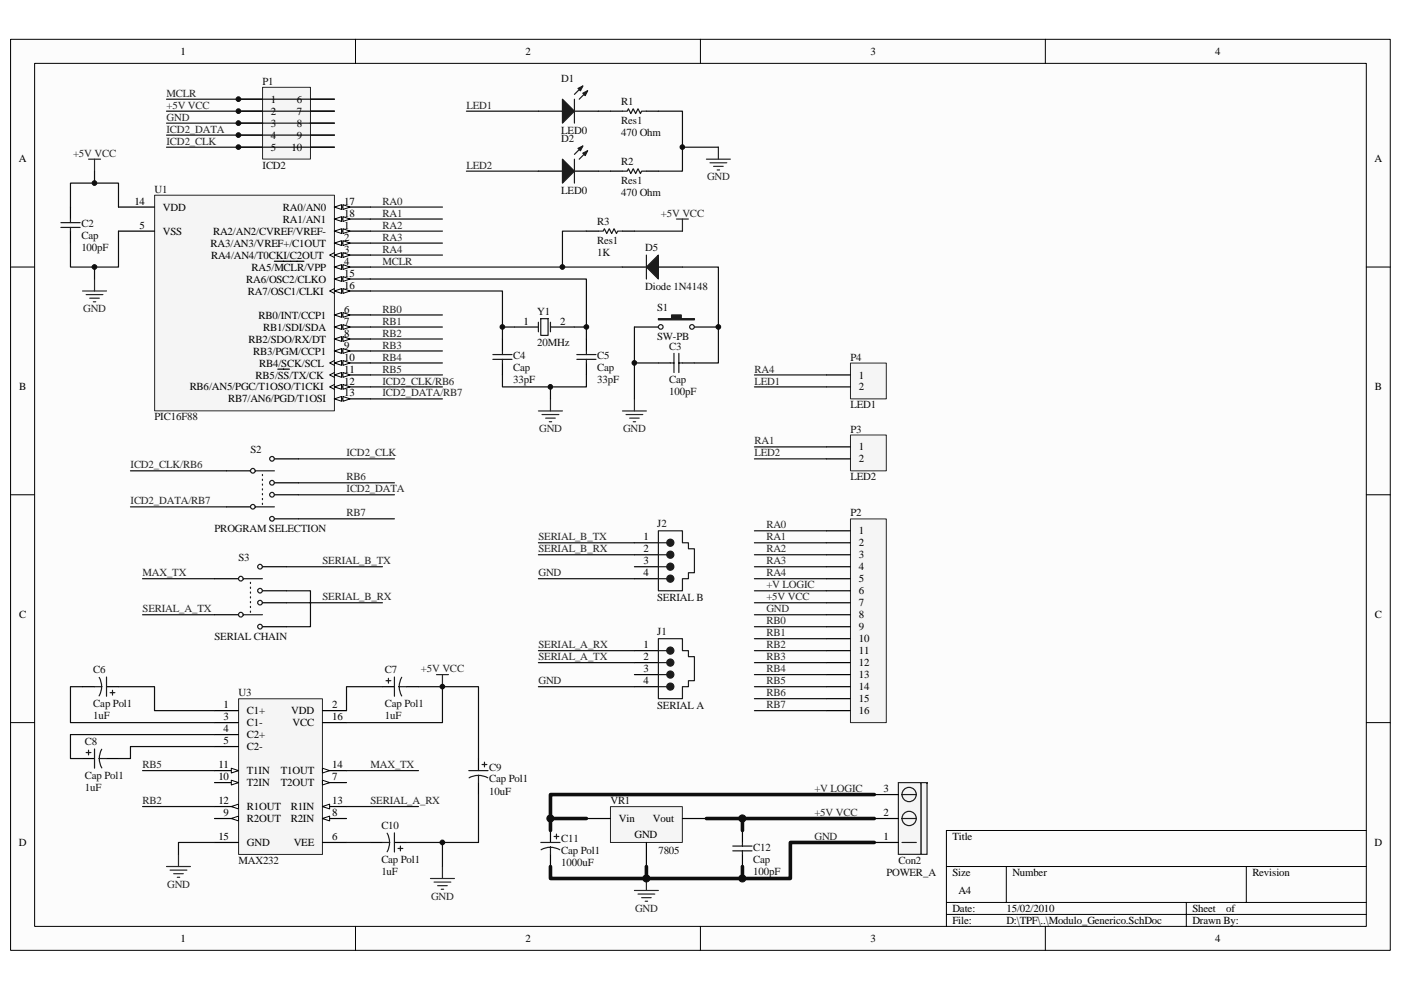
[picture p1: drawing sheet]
<svg xmlns="http://www.w3.org/2000/svg" width="297mm" height="210mm" viewBox="0 0 297 210" stroke-linecap="round" stroke-linejoin="round" font-family="sans-serif">
<path d="M2.3 8.4h292.5v193.2h-292.5z" fill="#fcfcfc"/>
<path d="M2.2 8.3h292.6v193.3h-292.6z" fill="none" stroke="#000" stroke-width=".21"/>
<path d="M7.4 13.5h282.3v183h-282.3z" fill="#fcfcfc"/>
<g fill="none" stroke="#000" stroke-width=".21">
<path d="M7.3 13.4h282.4v183.1h-282.4zM75.4 8.3v5.1M148.5 8.3v5.1M221.6 8.3v5.1M2.2 56.6h5.1M289.7 56.6h5.1M2.2 104.9h5.1M289.7 104.9h5.1M2.2 153.3h5.1M289.7 153.3h5.1M289.7 176.1h-89v20.4M75.4 196.5v5.1"/>
<path d="M148.5 196.5v5.1M200.7 183.8h89M200.7 191.4h89M200.7 194h89M213.4 183.8v7.6M221.6 196.5v5.1M251.5 191.4v5.1M264.2 183.8v7.6"/>
</g>
<path d="M114.1 23.6h5.1M121.8 23.6h5.1" fill="none" stroke="#000" stroke-width=".25"/>
<g fill="#1c1c1c" stroke="#1c1c1c" stroke-width=".25">
<path d="M119.2 21l2.6 2.6-2.6 2.5z"/>
<path d="M123.6 19.8l1-.5-.5 1z"/>
<path d="M122.6 18.8l1-.6-.5 1.1z"/>
</g>
<path d="M123.6 18.2l-1.8 1.8M124.6 19.3l-1.8 1.7M121.8 21v5.1" fill="none" stroke="#1c1c1c" stroke-width=".25"/>
<path d="M129.5 171.1h15.2v7.6h-15.2z" fill="#f5f5f5"/>
<path d="M129.4 171.1h15.3v7.6h-15.3z" fill="none" stroke="#262626" stroke-width=".21"/>
<path d="M109.1 69.4h5M116.7 69.4h5.1M124.3 173.6h5.1M137.1 178.7v5.1M144.7 173.6h5.1" fill="none" stroke="#000" stroke-width=".25"/>
<path d="M114.1 68.3v2.1M114.7 67.6h1.5v3.5h-1.5zM116.7 68.3v2.1" fill="none" stroke="#1c1c1c" stroke-width=".25"/>
<path d="M50.6 148.2h17.8v33h-17.8z" fill="#f5f5f5"/>
<path d="M50.6 148.2h17.8v33h-17.8z" fill="none" stroke="#262626" stroke-width=".21"/>
<path d="M45.5 150.7h5.1M45.5 153.3h5.1M45.5 155.8h5.1M45.5 158.3h5.1M68.4 150.7h5.1M68.4 178.7h5.1M68.4 166h5.1" fill="none" stroke="#000" stroke-width=".25"/>
<path d="M68.4 165.5l1.5 .5-1.5 .5z" fill="#fcfcfc" stroke="#000" stroke-width=".21"/>
<path d="M68.4 173.6h5.1" fill="none" stroke="#000" stroke-width=".25"/>
<path d="M68.4 173.6l1.5-.5v1z" fill="#fcfcfc" stroke="#000" stroke-width=".21"/>
<path d="M45.5 173.6h5.1" fill="none" stroke="#000" stroke-width=".25"/>
<path d="M49 173.6l1.6-.5v1z" fill="#fcfcfc" stroke="#000" stroke-width=".21"/>
<path d="M45.5 166h5.1" fill="none" stroke="#000" stroke-width=".25"/>
<path d="M49 165.5l1.6 .5-1.6 .5z" fill="#fcfcfc" stroke="#000" stroke-width=".21"/>
<path d="M45.5 163.4h5.1" fill="none" stroke="#000" stroke-width=".25"/>
<path d="M49 162.9l1.6 .5-1.6 .6z" fill="#fcfcfc" stroke="#000" stroke-width=".21"/>
<path d="M45.5 171.1h5.1" fill="none" stroke="#000" stroke-width=".25"/>
<path d="M49 171.1l1.6-.5v1z" fill="#fcfcfc" stroke="#000" stroke-width=".21"/>
<path d="M68.4 171.1h5.1" fill="none" stroke="#000" stroke-width=".25"/>
<path d="M68.4 171.1l1.5-.5v1z" fill="#fcfcfc" stroke="#000" stroke-width=".21"/>
<path d="M68.4 163.4h5.1" fill="none" stroke="#000" stroke-width=".25"/>
<path d="M68.4 162.9l1.5 .5-1.5 .6z" fill="#fcfcfc" stroke="#000" stroke-width=".21"/>
<path d="M68.4 153.3h5.1M45.5 178.7h5.1" fill="none" stroke="#000" stroke-width=".25"/>
<path d="M32.8 41.4h38.1v45.7h-38.1z" fill="#f5f5f5"/>
<path d="M32.8 41.4h38.1v45.7h-38.1z" fill="none" stroke="#262626" stroke-width=".21"/>
<path d="M70.9 49h7.6" fill="none" stroke="#000" stroke-width=".25"/>
<g fill="#fcfcfc" stroke="#000" stroke-width=".21">
<path d="M70.9 49l1.5-.5v1z"/>
<path d="M72.7 48.5l1.5 .5-1.5 .5z"/>
</g>
<path d="M70.9 51.6h7.6" fill="none" stroke="#000" stroke-width=".25"/>
<g fill="#fcfcfc" stroke="#000" stroke-width=".21">
<path d="M70.9 51.6l1.5-.5v1z"/>
<path d="M72.7 51.1l1.5 .5-1.5 .5z"/>
</g>
<path d="M70.9 54.1h7.6" fill="none" stroke="#000" stroke-width=".25"/>
<path d="M70.9 53.6l-1 .5 1 .5" fill="none" stroke="#000" stroke-width=".21"/>
<g fill="#fcfcfc" stroke="#000" stroke-width=".21">
<path d="M70.9 54.1l1.5-.5v1z"/>
<path d="M72.7 53.6l1.5 .5-1.5 .5z"/>
</g>
<path d="M70.9 56.6h7.6" fill="none" stroke="#000" stroke-width=".25"/>
<g fill="#fcfcfc" stroke="#000" stroke-width=".21">
<path d="M70.9 56.6l1.5-.5v1z"/>
<path d="M72.7 56.1l1.5 .5-1.5 .5z"/>
</g>
<path d="M25.1 49h7.7M58.2 55.4h6.2M70.9 66.8h7.6" fill="none" stroke="#000" stroke-width=".25"/>
<g fill="#fcfcfc" stroke="#000" stroke-width=".21">
<path d="M70.9 66.8l1.5-.5v1z"/>
<path d="M72.7 66.3l1.5 .5-1.5 .5z"/>
</g>
<path d="M70.9 69.4h7.6" fill="none" stroke="#000" stroke-width=".25"/>
<g fill="#fcfcfc" stroke="#000" stroke-width=".21">
<path d="M70.9 69.4l1.5-.5v1z"/>
<path d="M72.7 68.9l1.5 .5-1.5 .5z"/>
</g>
<path d="M70.9 71.9h7.6" fill="none" stroke="#000" stroke-width=".25"/>
<g fill="#fcfcfc" stroke="#000" stroke-width=".21">
<path d="M70.9 71.9l1.5-.5v1z"/>
<path d="M72.7 71.4l1.5 .5-1.5 .5z"/>
</g>
<path d="M70.9 74.4h7.6" fill="none" stroke="#000" stroke-width=".25"/>
<g fill="#fcfcfc" stroke="#000" stroke-width=".21">
<path d="M70.9 74.4l1.5-.5v1.1z"/>
<path d="M72.7 73.9l1.5 .5-1.5 .6z"/>
</g>
<path d="M70.9 77h7.6" fill="none" stroke="#000" stroke-width=".25"/>
<path d="M70.9 76.5l-1 .5 1 .5" fill="none" stroke="#000" stroke-width=".21"/>
<g fill="#fcfcfc" stroke="#000" stroke-width=".21">
<path d="M70.9 77l1.5-.5v1z"/>
<path d="M72.7 76.5l1.5 .5-1.5 .5z"/>
</g>
<path d="M70.9 79.5h7.6" fill="none" stroke="#000" stroke-width=".25"/>
<path d="M70.9 79l-1 .5 1 .5" fill="none" stroke="#000" stroke-width=".21"/>
<g fill="#fcfcfc" stroke="#000" stroke-width=".21">
<path d="M70.9 79.5l1.5-.5v1z"/>
<path d="M72.7 79l1.5 .5-1.5 .5z"/>
</g>
<path d="M58.9 78.3h2.5M70.9 82.1h7.6" fill="none" stroke="#000" stroke-width=".25"/>
<path d="M70.9 81.6l-1 .5 1 .5" fill="none" stroke="#000" stroke-width=".21"/>
<g fill="#fcfcfc" stroke="#000" stroke-width=".21">
<path d="M70.9 82.1l1.5-.5v1z"/>
<path d="M72.7 81.6l1.5 .5-1.5 .5z"/>
</g>
<path d="M70.9 84.6h7.6" fill="none" stroke="#000" stroke-width=".25"/>
<g fill="#fcfcfc" stroke="#000" stroke-width=".21">
<path d="M70.9 84.6l1.5-.5v1z"/>
<path d="M72.7 84.1l1.5 .5-1.5 .5z"/>
</g>
<path d="M25.1 43.9h7.7M70.9 59.2h7.6" fill="none" stroke="#000" stroke-width=".25"/>
<g fill="#fcfcfc" stroke="#000" stroke-width=".21">
<path d="M70.9 59.2l1.5-.5v1z"/>
<path d="M72.7 58.7l1.5 .5-1.5 .5z"/>
</g>
<path d="M70.9 61.7h7.6" fill="none" stroke="#000" stroke-width=".25"/>
<path d="M70.9 61.2l-1 .5 1 .5" fill="none" stroke="#000" stroke-width=".21"/>
<g fill="#fcfcfc" stroke="#000" stroke-width=".21">
<path d="M70.9 61.7l1.5-.5v1z"/>
<path d="M72.7 61.2l1.5 .5-1.5 .5z"/>
</g>
<path d="M70.9 43.9h7.6" fill="none" stroke="#000" stroke-width=".25"/>
<g fill="#fcfcfc" stroke="#000" stroke-width=".21">
<path d="M70.9 43.9l1.5-.5v1z"/>
<path d="M72.7 43.4l1.5 .5-1.5 .5z"/>
</g>
<path d="M70.9 46.5h7.6" fill="none" stroke="#000" stroke-width=".25"/>
<g fill="#fcfcfc" stroke="#000" stroke-width=".21">
<path d="M70.9 46.5l1.5-.5v1z"/>
<path d="M72.7 46l1.5 .5-1.5 .5z"/>
</g>
<g fill="none" stroke="#000" stroke-width=".25">
<path d="M114.1 36.3h5.1M121.8 36.3h5.1M129.4 23.6h2.6M129.4 36.3h2.6M137.1 23.6h2.5M137.1 36.3h2.5M14.9 43.9v2.6M14.9 49v2.6M124.3 49h2.6M132 49h2.5M132 56.6h5.1M139.6 56.6h5.1"/>
<path d="M106.5 71.9v2.5M106.5 77v2.5M124.3 71.9v2.5M124.3 77v2.5M134.5 69.4h5.1M139.6 77h2.5M144.7 77h2.5M147.2 69.4h5.1M134.5 117.7h5.1M134.5 115.1h5.1M45.5 122.7h5.1M45.5 130.4h5.1"/>
<path d="M55.6 120.2h5.1M55.6 125.3h5.1M55.6 127.8h5.1M55.6 132.9h5.1M134.5 122.7h5.1M134.5 120.2h5.1M134.5 138h5.1M81.1 145.6h2.5M86.2 145.6h2.5M134.5 145.6h5.1M134.5 140.5h5.1M134.5 143.1h5.1"/>
<path d="M17.5 160.9h2.5M22.6 160.9h2.5M78.5 178.7h2.6M83.6 178.7h2.6M101.4 160.9v2.5M101.4 166v2.5M116.7 176.1v2.6M157.4 176.1v2.6M116.7 181.2v2.6M157.4 181.2v2.6"/>
</g>
<g fill="none" stroke="#1c1c1c" stroke-width=".25">
<path d="M121.8 33.8v5M123.6 31l-1.8 1.7M124.6 32l-1.8 1.8M132 23.6h1l.2-.5 .5 1 .6-1 .5 1 .5-1 .5 1 .2-.5h1.1M132 36.3h1l.2-.5 .5 1 .6-1 .5 1 .5-1 .5 1 .2-.5h1.1M12.9 47.2h4.1M12.9 48.2h4.1M14.9 46.5v.7M14.9 48.2v.8M126.9 49h1l.2-.5 .5 1 .6-1 .5 1 .5-1 .5 1 .3-.5h1M137.1 54.1v5.1M104.5 75.2h4.1"/>
<path d="M104.5 76.2h4.1M106.5 74.4v.8M106.5 76.2v.8M122.3 75.2h4.1M122.3 76.2h4.1M124.3 74.4v.8M124.3 76.2v.8M142.1 77h.8M142.9 75v4M143.9 75v4M143.9 77h.8M139.6 112.6h5.1v2.5h1.3v1.3h1.2v5.1h-1.2v1.2h-1.3v2.6h-5.1z"/>
<path d="M139.6 117.7h1.8M139.6 115.1h1.8M51.6 130.4h4M51.6 122.7h4M53.1 123.5v.3M53.1 124.5v.3M53.1 125.6v.2M53.1 126.6v.2M53.1 127.6v.2M53.1 128.6v.3M53.1 129.6v.3M139.6 135.5h5.1v2.5h1.3v1.3h1.2v5.1h-1.2v1.2h-1.3v2.6h-5.1z"/>
<path d="M139.6 122.7h1.8M139.6 138h1.8M139.6 120.2h1.8M18.3 159.6h1M18.8 159.1v1M20 158.9v4M21.6 158.9l-.4 .8-.1 1.2M81.8 144.4h1.1M82.4 143.9v1M83.6 143.6v4.1M84.6 145.6l.1 .9 .5 1.1M84.6 145.6h1.6"/>
<path d="M85.2 143.7l-.5 1.1-.1 .8M139.6 145.6h1.8M139.6 140.5h1.8M139.6 143.1h1.8M21.1 160.9l.1 1.2 .4 .8M21.1 160.9h1.5M81.1 178.7h1.5M82.1 176.7l.3 .8 .2 1.2-.2 1.2-.3 .8M83.6 176.7v4M84.4 180h1M84.9 179.5v1M99.4 163.4h4.1"/>
<path d="M101.4 164.5l1.3 .1 .7 .4M101.4 164.5h-.8l-1.1 .5M101.4 164.5v1.5M102.2 162.2h1M102.7 161.6v1.1M114.7 178.7h4M116.7 179.7l1.2 .2 .8 .3M116.7 179.7l-.8 .1-1.2 .4M116.7 179.7v1.5M117.5 177.4h1M118 176.9v1M155.4 179.5h4"/>
<path d="M157.4 178.7v.8M155.4 180.5h4M157.4 180.5v.7"/>
<circle cx="140.1" cy="69.3" r=".49"/>
<circle cx="146.7" cy="69.3" r=".5"/>
<circle cx="51.1" cy="130.4" r=".5"/>
<circle cx="51.1" cy="122.7" r=".5"/>
<circle cx="55.1" cy="132.9" r=".5"/>
<circle cx="55.1" cy="120.2" r=".5"/>
<circle cx="55.1" cy="127.8" r=".49"/>
<circle cx="55.1" cy="125.3" r=".49"/>
</g>
<g fill="none" stroke="#262626" stroke-width=".25">
<path d="M18.8 33.8h2.5M20 33.8v2.5M149.8 33.8h5.1M150.5 34.5h3.6M151.3 35.3h2M152.1 36h.5M152.3 31.2v2.6M20 59.2v2.5M143.4 46.5h2.6M144.7 46.5v2.5M17.5 61.7h5.1M18.3 62.5h3.5"/>
<path d="M19 63.2h2.1M19.8 64h.5M114.1 87.2h5.1M114.9 87.9h3.6M115.7 88.7h2M116.5 89.5h.5M116.7 84.6v2.6M132 87.2h5.1M132.7 87.9h3.6M133.5 88.7h2M134.3 89.5h.5M134.5 84.6v2.6"/>
<path d="M92.5 143.1h2.6M93.8 143.1v2.5M35.3 183.8h5.1M36.1 184.6h3.5M36.8 185.3h2.1M37.6 186.1h.5M37.8 181.2v2.6M91.3 186.3h5M92 187.1h3.6M92.8 187.9h2M93.6 188.6h.5M93.8 183.8v2.5"/>
<path d="M134.5 188.9h5.1M135.3 189.6h3.5M136 190.4h2.1M136.8 191.2h.5M137.1 186.3v2.6"/>
</g>
<g fill="none" stroke="#0e0e0e" stroke-width=".25">
<path d="M20 36.3v2.5M98.9 36.3h15.2M98.9 23.6h15.2M126.9 36.3h2.5M139.6 23.6h5.1v12.7h-5.1M144.7 31.2h7.6M14.9 43.9v-5.1h10.2v5.1M20 56.6v2.6M25.1 49v7.6h-10.2v-5M78.5 59.2h45.8v10.2M78.5 43.9h15.3M78.5 49h15.3"/>
<path d="M78.5 56.6h53.5M78.5 46.5h15.3M78.5 54.1h15.3M78.5 51.6h15.3M124.3 49h-5.1v7.6M134.5 49h10.2M144.7 56.6h7.6v20.4h-5.1M78.5 61.7h28v10.2M78.5 66.8h15.3M78.5 69.4h15.3M78.5 71.9h15.3M78.5 74.4h15.3"/>
<path d="M78.5 77h15.3M78.5 79.5h15.3M106.5 79.5v2.6h17.8v-2.6M106.5 69.4h2.6M121.8 69.4h2.5v2.5M134.5 69.4v7.6h5.1M134.5 77v7.6M27.7 99.9h20.3M63.3 97.3h20.3M78.5 82.1h15.3M78.5 84.6h15.3M116.7 82.1v2.5"/>
<path d="M114.1 115.1h20.4M114.1 117.7h20.4M30.2 122.7h15.3M30.2 130.4h15.3M60.7 125.3h5.1v7.6h-5.1M60.7 127.8h20.4M60.7 120.2h20.4M114.1 122.7h20.4M114.1 138h20.4M45.5 155.8h-30.6v5.1h2.6M45.5 158.3h-17.8v2.6h-2.6M81.1 145.6h-7.6v5.1"/>
<path d="M88.7 145.6h5.1v7.7h-20.3M93.8 145.6h7.6v15.3M114.1 140.5h20.4M114.1 145.6h20.4M30.2 163.4h15.3M30.2 171.1h15.3M45.5 178.7h-7.7v2.5M73.5 163.4h15.2M73.5 171.1h15.2M73.5 178.7h5M86.2 178.7h7.6v5.1M101.4 168.5v10.2h-7.6"/>
</g>
<g fill="#1c1c1c" stroke="#1c1c1c" stroke-width=".25">
<path d="M119.2 33.8l2.6 2.5-2.6 2.5z"/>
<path d="M123.6 32.5l1-.5-.5 1z"/>
<path d="M122.6 31.5l1-.5-.5 1z"/>
<path d="M137.1 56.6l2.5-2.5v5.1z"/>
<path d="M139.6 67.6h2.8v-.8h2v.8h2.8v.2h-7.6z" fill-rule="evenodd"/>
<circle cx="142.1" cy="140.5" r=".75"/>
<circle cx="142.1" cy="145.6" r=".75"/>
<circle cx="142.1" cy="143.1" r=".75"/>
<circle cx="142.1" cy="138" r=".75"/>
<circle cx="142.1" cy="117.7" r=".75"/>
<circle cx="142.1" cy="122.7" r=".75"/>
<circle cx="142.1" cy="120.2" r=".75"/>
<circle cx="142.1" cy="115.1" r=".75"/>
</g>
<path d="M116.7 173.6v2.5M149.8 173.6h35.6M185.4 168.5h-68.7v5.1h7.6M185.4 178.7h-17.8v7.6h-10.2M116.7 183.8v2.5h40.7v-2.5M137.1 183.8v2.5" fill="none" stroke="#0e0e0e" stroke-width=".76"/>
<path d="M55.7 18.5h10.1v15.2h-10.1z" fill="#f5f5f5"/>
<path d="M55.7 18.5h10.1v15.2h-10.1z" fill="none" stroke="#262626" stroke-width=".21"/>
<g fill="none" stroke="#000" stroke-width=".25">
<path d="M50.6 21h5M50.6 23.6h5M50.6 26.1h5M50.6 28.7h5M50.6 31.2h5M65.8 21h5.1M65.8 23.6h5.1M65.8 26.1h5.1M65.8 28.7h5.1M65.8 31.2h5.1M48 99.9h5.1M58.2 97.3h5.1"/>
<path d="M48 107.5h5.1M58.2 102.4h5.1M58.2 104.9h5.1M58.2 110h5.1M17.5 145.6h2.5M22.6 145.6h2.5"/>
</g>
<path d="M35.3 21h35.6M35.3 23.6h35.6M35.3 26.1h35.6M35.3 28.7h35.6M35.3 31.2h35.6M126.9 23.6h2.5M27.7 107.5h20.3M63.3 104.9h20.3M17.5 145.6h-2.6v7.7h30.6M25.1 145.6h7.7v5.1h12.7" fill="none" stroke="#0e0e0e" stroke-width=".25"/>
<path d="M157.4 173.6v2.5" fill="none" stroke="#0e0e0e" stroke-width=".76"/>
<g fill="none" stroke="#1c1c1c" stroke-width=".25">
<path d="M54.1 99.9h4.1M54.1 107.5h4.1M55.6 100.6v.3M55.6 101.6v.3M55.6 102.7v.2M55.6 103.7v.2M55.6 104.7v.2M55.6 105.7v.3M55.6 106.7v.3M20 145.6h1.6M21 143.7l.5 1.1v.9l-.2 1.1-.3 .8M22.6 143.6v4.1"/>
<path d="M23.3 146.9h1.1M23.9 146.4v1"/>
<circle cx="53.6" cy="99.9" r=".49"/>
<circle cx="57.7" cy="97.3" r=".49"/>
<circle cx="53.6" cy="107.5" r=".49"/>
<circle cx="57.7" cy="110" r=".5"/>
<circle cx="57.7" cy="102.4" r=".5"/>
<circle cx="57.7" cy="104.9" r=".49"/>
<circle cx="192.7" cy="178.7" r="1.51"/>
</g>
<path d="M190.5 166v15.2h4.8v-15.2z" fill-rule="evenodd" fill="#f5f5f5" stroke="#262626" stroke-width=".25"/>
<g fill="none" stroke="#1c1c1c" stroke-width=".25">
<path d="M191.2 178.7h3.1M191.2 173.6h3.1M191.2 168.5h3.1"/>
<circle cx="192.7" cy="173.6" r="1.51"/>
<circle cx="192.7" cy="168.5" r="1.51"/>
</g>
<path d="M195.3 166v15.2h1.3v-15.2z" fill-rule="evenodd" fill="#f5f5f5" stroke="#262626" stroke-width=".25"/>
<path d="M185.4 178.7h5.1M185.4 173.6h5.1M185.4 168.5h5.1" fill="none" stroke="#000" stroke-width=".25"/>
<path d="M180.3 110.1h7.6v43.2h-7.6z" fill="#f5f5f5"/>
<path d="M180.3 110.1h7.6v43.2h-7.6z" fill="none" stroke="#262626" stroke-width=".21"/>
<g fill="none" stroke="#000" stroke-width=".25">
<path d="M175.2 112.6h5.1M175.2 115.1h5.1M175.2 117.7h5.1M175.2 120.2h5.1M175.2 122.7h5.1M175.2 125.3h5.1M175.2 127.8h5.1M175.2 130.4h5.1M175.2 132.9h5.1M175.2 135.5h5.1M175.2 138h5.1M175.2 140.5h5.1"/>
<path d="M175.2 143.1h5.1M175.2 145.6h5.1M175.2 148.2h5.1M175.2 150.7h5.1"/>
</g>
<g fill="none" stroke="#0e0e0e" stroke-width=".25">
<path d="M160 112.6h15.2M160 117.7h15.2M160 115.1h15.2M160 132.9h15.2M160 135.5h15.2M160 138h15.2M160 122.7h15.2M160 120.2h15.2M160 130.4h15.2M160 127.8h15.2M160 125.3h15.2M160 140.5h15.2"/>
<path d="M160 143.1h15.2M160 145.6h15.2M160 148.2h15.2M160 150.7h15.2"/>
</g>
<path d="M180.3 92.3h7.6v7.6h-7.6z" fill="#f5f5f5"/>
<path d="M180.3 92.3h7.6v7.6h-7.6z" fill="none" stroke="#262626" stroke-width=".21"/>
<path d="M175.2 94.8h5.1M175.2 97.3h5.1" fill="none" stroke="#000" stroke-width=".25"/>
<path d="M180.3 77h7.6v7.6h-7.6z" fill="#f5f5f5"/>
<path d="M180.3 77h7.6v7.6h-7.6z" fill="none" stroke="#262626" stroke-width=".21"/>
<path d="M175.2 79.5h5.1M175.2 82.1h5.1" fill="none" stroke="#000" stroke-width=".25"/>
<path d="M160 79.5h15.2M160 97.3h15.2M160 82.1h15.2M160 94.8h15.2M63.3 102.4h20.3M63.3 110h20.3" fill="none" stroke="#0e0e0e" stroke-width=".25"/>
<g fill="#0e0e0e" stroke="#0e0e0e" stroke-width=".21">
<circle cx="20" cy="56.6" r=".5"/>
<circle cx="20" cy="38.8" r=".5"/>
<circle cx="50.6" cy="31.2" r=".5"/>
<circle cx="50.6" cy="28.7" r=".5"/>
<circle cx="50.6" cy="26.1" r=".5"/>
<circle cx="50.6" cy="23.6" r=".5"/>
<circle cx="50.6" cy="21" r=".5"/>
<circle cx="93.8" cy="178.7" r=".5"/>
<circle cx="93.8" cy="145.6" r=".5"/>
<circle cx="106.5" cy="69.3" r=".5"/>
<circle cx="116.7" cy="173.6" r=".75"/>
<circle cx="116.7" cy="82.1" r=".49"/>
<circle cx="119.2" cy="56.6" r=".5"/>
<circle cx="124.3" cy="69.3" r=".49"/>
<circle cx="134.5" cy="77" r=".5"/>
<circle cx="137" cy="186.3" r=".75"/>
<circle cx="144.7" cy="31.2" r=".49"/>
<circle cx="152.3" cy="69.3" r=".49"/>
<circle cx="157.4" cy="186.3" r=".75"/>
<circle cx="157.4" cy="173.6" r=".75"/>
</g>
<g font-size="2.3">
<text x="38.3" y="11.6">1</text>
<text x="111.4" y="11.6">2</text>
<text x="184.5" y="11.6">3</text>
<text x="257.7" y="11.6">4</text>
<text x="57.4" y="21.8">1</text>
<text x="62.9" y="21.8">6</text>
<text x="57.4" y="24.3">2</text>
<text x="57.4" y="26.9">3</text>
<text x="57.4" y="29.4">4</text>
<text x="62.9" y="24.3">7</text>
<text x="62.9" y="26.9">8</text>
<text x="62.9" y="29.4">9</text>
<text x="4" y="34.5">A</text>
<text x="57.4" y="32">5</text>
<text x="61.8" y="32">10</text>
<text x="291.4" y="34.5">A</text>
<text x="28.5" y="43.4">14</text>
<text x="34.5" y="44.7">VDD</text>
<text x="60" y="44.7">RA0/AN0</text>
<text x="60" y="47.2">RA1/AN1</text>
<text x="73" y="43.4">17</text>
<text x="73" y="46">18</text>
<text x="29.6" y="48.5">5</text>
<text x="34.5" y="49.8">VSS</text>
<text x="44.6" y="52.3">RA3/AN3/VREF+/C1OUT</text>
<text x="45.2" y="49.8">RA2/AN2/CVREF/VREF-</text>
<text x="73" y="48.5">1</text>
<text x="73" y="51">2</text>
<text x="73" y="53.6">3</text>
<text x="44.7" y="54.9">RA4/AN4/T0CKI/C2OUT</text>
<text x="52.2" y="59.9">RA6/OSC2/CLKO</text>
<text x="53.3" y="57.4">RA5/MCLR/VPP</text>
<text x="73" y="58.7">15</text>
<text x="73" y="56.1">4</text>
<text x="52.6" y="62.5">RA7/OSC1/CLKI</text>
<text x="73" y="61.2">16</text>
<text x="54.8" y="67.6">RB0/INT/CCP1</text>
<text x="55.8" y="70.1">RB1/SDI/SDA</text>
<text x="73" y="68.8">7</text>
<text x="73" y="66.3">6</text>
<text x="73" y="71.4">8</text>
<text x="111" y="68.8">1</text>
<text x="118.7" y="68.8">2</text>
<text x="52.7" y="72.7">RB2/SDO/RX/DT</text>
<text x="53.7" y="75.2">RB3/PGM/CCP1</text>
<text x="54.9" y="77.7">RB4/SCK/SCL</text>
<text x="73" y="76.5">10</text>
<text x="73" y="73.9">9</text>
<text x="4" y="82.8">B</text>
<text x="40.2" y="82.8">RB6/AN5/PGC/T1OSO/T1CKI</text>
<text x="54.2" y="80.3">RB5/SS/TX/CK</text>
<text x="73" y="81.6">12</text>
<text x="73" y="79">11</text>
<text x="182.1" y="80.3">1</text>
<text x="182.1" y="82.8">2</text>
<text x="291.5" y="82.8">B</text>
<text x="48.4" y="85.4">RB7/AN6/PGD/T1OSI</text>
<text x="73" y="84.1">13</text>
<text x="182.1" y="95.5">1</text>
<text x="182.1" y="98.1">2</text>
<text x="182.1" y="113.3">1</text>
<text x="136.5" y="117.2">2</text>
<text x="136.5" y="119.7">3</text>
<text x="136.5" y="114.6">1</text>
<text x="182.1" y="115.9">2</text>
<text x="182.1" y="118.4">3</text>
<text x="136.5" y="122.2">4</text>
<text x="182.1" y="121">4</text>
<text x="182.1" y="123.5">5</text>
<text x="4" y="131.1">C</text>
<text x="182.1" y="126">6</text>
<text x="182.1" y="128.6">7</text>
<text x="182.1" y="131.1">8</text>
<text x="291.5" y="131.1">C</text>
<text x="136.5" y="137.5">1</text>
<text x="182.1" y="133.7">9</text>
<text x="182.1" y="136.2">10</text>
<text x="136.5" y="140">2</text>
<text x="136.5" y="142.6">3</text>
<text x="182.1" y="138.8">11</text>
<text x="182.1" y="141.3">12</text>
<text x="182.1" y="143.8">13</text>
<text x="136.5" y="145.1">4</text>
<text x="182.1" y="146.4">14</text>
<text x="182.1" y="148.9">15</text>
<text x="47.4" y="150.2">1</text>
<text x="47.4" y="152.8">3</text>
<text x="47.4" y="155.3">4</text>
<text x="52.4" y="151.5">C1+</text>
<text x="52.4" y="154">C1-</text>
<text x="61.8" y="151.5">VDD</text>
<text x="62" y="154">VCC</text>
<text x="70.4" y="152.8">16</text>
<text x="70.4" y="150.2">2</text>
<text x="182.1" y="151.5">16</text>
<text x="47.4" y="157.8">5</text>
<text x="52.4" y="156.6">C2+</text>
<text x="52.4" y="159.1">C2-</text>
<text x="46.3" y="165.5">10</text>
<text x="46.3" y="162.9">11</text>
<text x="52.4" y="166.8">T2IN</text>
<text x="52.4" y="164.2">T1IN</text>
<text x="59.6" y="166.8">T2OUT</text>
<text x="59.6" y="164.2">T1OUT</text>
<text x="70.4" y="165.5">7</text>
<text x="70.4" y="162.9">14</text>
<text x="46.3" y="170.6">12</text>
<text x="47.4" y="173.1">9</text>
<text x="52.4" y="171.8">R1OUT</text>
<text x="61.6" y="171.8">R1IN</text>
<text x="70.4" y="173.1">8</text>
<text x="70.4" y="170.6">13</text>
<text x="187.3" y="173.1">2</text>
<text x="187.3" y="168">3</text>
<text x="4" y="179.4">D</text>
<text x="46.3" y="178.2">15</text>
<text x="52.4" y="174.4">R2OUT</text>
<text x="52.4" y="179.5">GND</text>
<text x="61.6" y="174.4">R2IN</text>
<text x="62.3" y="179.5">VEE</text>
<text x="70.4" y="178.2">6</text>
<text x="131.2" y="174.4">Vin</text>
<text x="134.5" y="177.7">GND</text>
<text x="138.4" y="174.4">Vout</text>
<text x="187.3" y="178.2">1</text>
<text x="201.9" y="178.1">Title</text>
<text x="291.4" y="179.4">D</text>
<text x="201.9" y="185.8">Size</text>
<text x="214.6" y="185.8">Number</text>
<text x="265.5" y="185.8">Revision</text>
<text x="203.2" y="189.6">A4</text>
<text x="201.9" y="193.4">Date:</text>
<text x="201.9" y="195.9">File:</text>
<text x="213.4" y="193.4">15/02/2010</text>
<text x="213.4" y="195.9">D:\TPF\..\Modulo_Generico.SchDoc</text>
<text x="252.8" y="195.9">Drawn By:</text>
<text x="252.8" y="193.4">Sheet</text>
<text x="259.9" y="193.4">of</text>
<text x="38.3" y="199.8">1</text>
<text x="111.4" y="199.8">2</text>
<text x="184.5" y="199.8">3</text>
<text x="257.7" y="199.8">4</text>
</g>
<g font-size="2.3" fill="#0e0e0e">
<text x="55.7" y="18">P1</text>
<text x="119" y="17.5">D1</text>
<text x="131.7" y="22.3">R1</text>
<text x="119" y="28.4">LED0</text>
<text x="131.7" y="28.9">470 Ohm</text>
<text x="131.7" y="26.4">Res1</text>
<text x="55.7" y="35.8">ICD2</text>
<text x="119" y="30.2">D2</text>
<text x="131.7" y="35">R2</text>
<text x="32.8" y="40.9">U1</text>
<text x="119" y="41.1">LED0</text>
<text x="131.7" y="41.6">470 Ohm</text>
<text x="131.7" y="39.1">Res1</text>
<text x="126.6" y="47.7">R3</text>
<text x="17.2" y="53.3">100pF</text>
<text x="17.2" y="48.2">C2</text>
<text x="17.2" y="50.8">Cap</text>
<text x="126.6" y="51.8">Res1</text>
<text x="136.8" y="53.3">D5</text>
<text x="126.6" y="54.4">1K</text>
<text x="136.8" y="61.5">Diode 1N4148</text>
<text x="113.9" y="66.8">Y1</text>
<text x="139.4" y="66">S1</text>
<text x="108.8" y="76.2">C4</text>
<text x="113.9" y="73.4">20MHz</text>
<text x="126.6" y="76.2">C5</text>
<text x="139.4" y="72.2">SW-PB</text>
<text x="141.9" y="74.2">C3</text>
<text x="180.3" y="76.5">P4</text>
<text x="108.8" y="81.3">33pF</text>
<text x="108.8" y="78.8">Cap</text>
<text x="126.6" y="81.3">33pF</text>
<text x="126.6" y="78.8">Cap</text>
<text x="141.9" y="83.8">100pF</text>
<text x="141.9" y="81.3">Cap</text>
<text x="32.8" y="89.2">PIC16F88</text>
<text x="180.3" y="86.6">LED1</text>
<text x="180.3" y="91.7">P3</text>
<text x="53.1" y="96.1">S2</text>
<text x="180.3" y="101.9">LED2</text>
<text x="45.5" y="112.8">PROGRAM SELECTION</text>
<text x="139.4" y="111.8">J2</text>
<text x="180.3" y="109.5">P2</text>
<text x="50.6" y="118.9">S3</text>
<text x="139.4" y="127.6">SERIAL B</text>
<text x="45.5" y="135.7">SERIAL CHAIN</text>
<text x="139.4" y="134.7">J1</text>
<text x="19.8" y="142.8">C6</text>
<text x="81.6" y="142.8">C7</text>
<text x="19.8" y="150">Cap Pol1</text>
<text x="50.6" y="147.7">U3</text>
<text x="81.6" y="150">Cap Pol1</text>
<text x="19.8" y="152.5">1uF</text>
<text x="81.6" y="152.5">1uF</text>
<text x="139.4" y="150.5">SERIAL A</text>
<text x="18" y="158.1">C8</text>
<text x="18" y="167.8">1uF</text>
<text x="18" y="165.2">Cap Pol1</text>
<text x="103.7" y="163.4">C9</text>
<text x="103.7" y="166">Cap Pol1</text>
<text x="103.7" y="168.5">10uF</text>
<text x="129.4" y="170.6">VR1</text>
<text x="80.9" y="175.9">C10</text>
<text x="119" y="178.7">C11</text>
<text x="50.6" y="183.3">MAX232</text>
<text x="80.9" y="185.5">1uF</text>
<text x="80.9" y="183">Cap Pol1</text>
<text x="119" y="183.8">1000uF</text>
<text x="119" y="181.2">Cap Pol1</text>
<text x="139.6" y="181.2">7805</text>
<text x="159.7" y="185.5">100pF</text>
<text x="159.7" y="180.5">C12</text>
<text x="159.7" y="183">Cap</text>
<text x="187.9" y="185.8">POWER_A</text>
<text x="190.5" y="183.3">Con2</text>
</g>
<g font-size="2.3" fill="#262626">
<text x="35.3" y="20.5">MCLR</text>
<text x="35.3" y="23.1">+5V VCC</text>
<text x="98.9" y="23.1">LED1</text>
<text x="35.3" y="28.2">ICD2_DATA</text>
<text x="35.3" y="25.6">GND</text>
<text x="15.5" y="33.3">+5V VCC</text>
<text x="35.3" y="30.7">ICD2_CLK</text>
<text x="98.9" y="35.8">LED2</text>
<text x="149.9" y="38.3">GND</text>
<text x="81.1" y="43.4">RA0</text>
<text x="81.1" y="46">RA1</text>
<text x="140.1" y="46">+5V VCC</text>
<text x="81.1" y="48.5">RA2</text>
<text x="81.1" y="51">RA3</text>
<text x="81.1" y="53.6">RA4</text>
<text x="81.1" y="56.1">MCLR</text>
<text x="17.6" y="66.3">GND</text>
<text x="81.1" y="66.3">RB0</text>
<text x="81.1" y="68.8">RB1</text>
<text x="81.1" y="71.4">RB2</text>
<text x="81.1" y="73.9">RB3</text>
<text x="81.1" y="76.5">RB4</text>
<text x="81.1" y="79">RB5</text>
<text x="81.1" y="81.6">ICD2_CLK/RB6</text>
<text x="160" y="81.6">LED1</text>
<text x="160" y="79">RA4</text>
<text x="81.1" y="84.1">ICD2_DATA/RB7</text>
<text x="114.3" y="91.7">GND</text>
<text x="132.1" y="91.7">GND</text>
<text x="160" y="94.3">RA1</text>
<text x="27.7" y="99.4">ICD2_CLK/RB6</text>
<text x="73.5" y="96.8">ICD2_CLK</text>
<text x="73.5" y="101.9">RB6</text>
<text x="160" y="96.8">LED2</text>
<text x="27.7" y="107">ICD2_DATA/RB7</text>
<text x="73.5" y="104.4">ICD2_DATA</text>
<text x="73.5" y="109.5">RB7</text>
<text x="162.5" y="112.1">RA0</text>
<text x="68.4" y="119.7">SERIAL_B_TX</text>
<text x="114.2" y="114.6">SERIAL_B_TX</text>
<text x="114.2" y="117.2">SERIAL_B_RX</text>
<text x="162.5" y="117.2">RA2</text>
<text x="162.5" y="119.7">RA3</text>
<text x="162.5" y="114.6">RA1</text>
<text x="30.2" y="122.2">MAX_TX</text>
<text x="114.2" y="122.2">GND</text>
<text x="162.5" y="122.2">RA4</text>
<text x="162.5" y="124.8">+V LOGIC</text>
<text x="30.2" y="129.9">SERIAL_A_TX</text>
<text x="68.4" y="127.3">SERIAL_B_RX</text>
<text x="162.5" y="127.3">+5V VCC</text>
<text x="162.5" y="129.9">GND</text>
<text x="114.2" y="137.5">SERIAL_A_RX</text>
<text x="162.5" y="132.4">RB0</text>
<text x="162.5" y="135">RB1</text>
<text x="162.5" y="137.5">RB2</text>
<text x="89.3" y="142.6">+5V VCC</text>
<text x="114.2" y="140">SERIAL_A_TX</text>
<text x="162.5" y="140">RB3</text>
<text x="162.5" y="142.6">RB4</text>
<text x="114.2" y="145.1">GND</text>
<text x="162.5" y="145.1">RB5</text>
<text x="162.5" y="147.7">RB6</text>
<text x="162.5" y="150.2">RB7</text>
<text x="30.2" y="162.9">RB5</text>
<text x="78.5" y="162.9">MAX_TX</text>
<text x="30.2" y="170.6">RB2</text>
<text x="78.5" y="170.6">SERIAL_A_RX</text>
<text x="172.7" y="168">+V LOGIC</text>
<text x="172.7" y="173.1">+5V VCC</text>
<text x="172.7" y="178.2">GND</text>
<text x="35.4" y="188.3">GND</text>
<text x="91.4" y="190.8">GND</text>
<text x="134.6" y="193.4">GND</text>
</g>
</svg>
